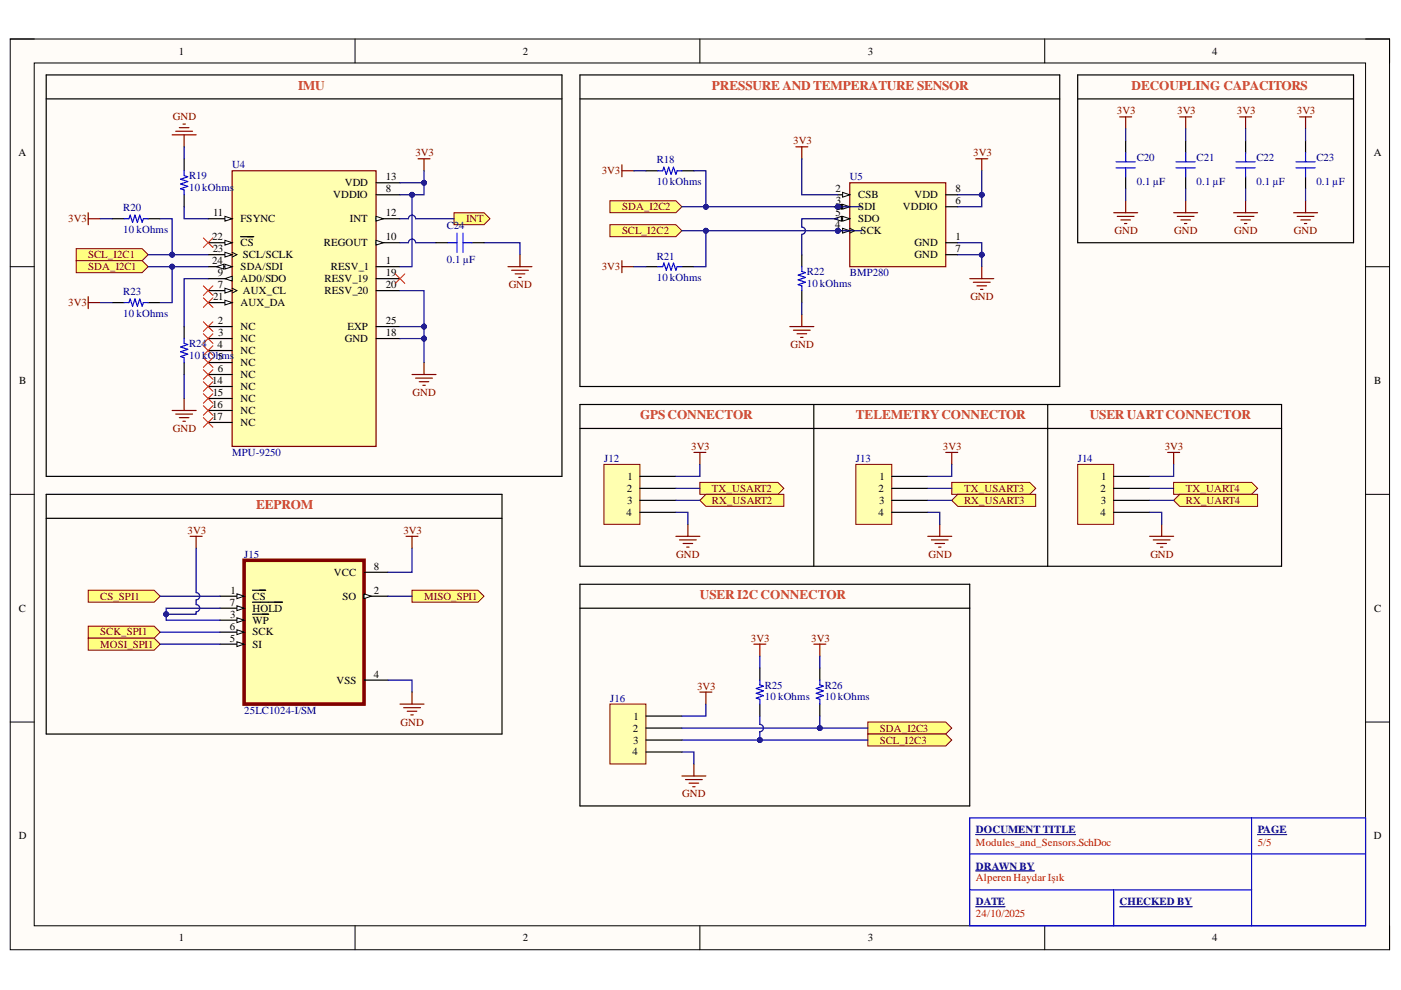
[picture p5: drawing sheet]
<svg xmlns="http://www.w3.org/2000/svg" width="297mm" height="210mm" viewBox="0 0 297 210" stroke-linecap="round" stroke-linejoin="round" font-family="sans-serif">
<path d="M2.2 8.3h292.4v193.1h-292.4z" fill-rule="evenodd" fill="#fffcf8"/>
<path d="M2.2 8.3h292.4v193.1h-292.4z" fill="none" stroke="#000" stroke-width=".21"/>
<path d="M7.3 13.4h282.2v182.9h-282.2z" fill-rule="evenodd" fill="#fffcf8"/>
<g fill="none" stroke="#000" stroke-width=".21">
<path d="M2.2 8.3h5.1M7.3 13.4h282.2v182.9h-282.2zM75.3 8.3v5M148.4 8.3v5M221.5 8.3v5.1M289.5 8.3h5.1v5.1M2.2 56.5h5.1M289.5 56.5h5.1M2.2 104.8h5.1M289.5 104.8h5.1M2.2 153.1h5.1M289.5 153.1h5.1"/>
<path d="M75.3 196.3v5.1M148.4 196.3v5.1M221.5 196.3v5.1M294.6 196.3v5.1"/>
</g>
<path d="M49.2 36.2h30.5v58.5h-30.5z" fill-rule="evenodd" fill="#ffffb0"/>
<path d="M49.2 36.2h30.5v58.5h-30.5z" fill="none" stroke="#800000" stroke-width=".25"/>
<path d="M44.1 46.4h5.1" fill="none" stroke="#000" stroke-width=".25"/>
<path d="M47.7 45.9l1.5 .5-1.5 .5z" fill="#f8fcff"/>
<path d="M47.7 45.9l1.5 .5-1.5 .5z" fill="none" stroke="#000" stroke-width=".21"/>
<path d="M44.1 51.5h5.1" fill="none" stroke="#000" stroke-width=".25"/>
<path d="M47.7 51l1.5 .5-1.5 .5z" fill="#f8fcff"/>
<path d="M47.7 51l1.5 .5-1.5 .5z" fill="none" stroke="#000" stroke-width=".21"/>
<path d="M44.1 54h5.1M51 50.2h2.8" fill="none" stroke="#000" stroke-width=".25"/>
<path d="M47.7 53.5l1.5 .5-1.5 .5z" fill="#f8fcff"/>
<path d="M47.7 53.5l1.5 .5-1.5 .5zM49.2 53.5l1 .5-1 .5" fill="none" stroke="#000" stroke-width=".21"/>
<path d="M44.1 56.5h5.1" fill="none" stroke="#000" stroke-width=".25"/>
<path d="M47.7 56l1.5 .5-1.5 .5z" fill="#f8fcff"/>
<path d="M47.7 56l1.5 .5-1.5 .5z" fill="none" stroke="#000" stroke-width=".21"/>
<path d="M45.9 56.5l1.5-.5v1z" fill="#f8fcff"/>
<path d="M45.9 56.5l1.5-.5v1z" fill="none" stroke="#000" stroke-width=".21"/>
<path d="M44.1 59.1h5.1" fill="none" stroke="#000" stroke-width=".25"/>
<path d="M47.7 59.1l1.5-.5v1z" fill="#f8fcff"/>
<path d="M47.7 59.1l1.5-.5v1z" fill="none" stroke="#000" stroke-width=".21"/>
<path d="M44.1 61.6h5.1" fill="none" stroke="#000" stroke-width=".25"/>
<path d="M47.7 61.1l1.5 .5-1.5 .5z" fill="#f8fcff"/>
<path d="M47.7 61.1l1.5 .5-1.5 .5zM49.2 61.1l1 .5-1 .5" fill="none" stroke="#000" stroke-width=".21"/>
<path d="M44.1 64.2h5.1" fill="none" stroke="#000" stroke-width=".25"/>
<path d="M47.7 63.7l1.5 .5-1.5 .5z" fill="#f8fcff"/>
<path d="M47.7 63.7l1.5 .5-1.5 .5z" fill="none" stroke="#000" stroke-width=".21"/>
<path d="M79.7 38.8h5.1M79.7 41.3h5.1M79.7 46.4h5.1M44.1 69.2h5.1M44.1 71.8h5.1M44.1 74.3h5.1M44.1 76.9h5.1M44.1 79.4h5.1M44.1 81.9h5.1M44.1 84.5h5.1M44.1 87h5.1M44.1 89.6h5.1" fill="none" stroke="#000" stroke-width=".25"/>
<path d="M79.7 45.9l1.6 .5-1.6 .5z" fill="#f8fcff"/>
<path d="M79.7 45.9l1.6 .5-1.6 .5z" fill="none" stroke="#000" stroke-width=".21"/>
<path d="M79.7 51.5h5.1" fill="none" stroke="#000" stroke-width=".25"/>
<path d="M79.7 51l1.6 .5-1.6 .5z" fill="#f8fcff"/>
<path d="M79.7 51l1.6 .5-1.6 .5z" fill="none" stroke="#000" stroke-width=".21"/>
<path d="M79.7 56.5h5.1M79.7 59.1h5.1M79.7 61.6h5.1M79.7 69.2h5.1M79.7 71.8h5.1" fill="none" stroke="#000" stroke-width=".25"/>
<circle cx="177.6" cy="43.8" r=".51" fill="#000080"/>
<circle cx="177.6" cy="43.8" r=".51" fill="none" stroke="#000080" stroke-width=".21"/>
<circle cx="177.6" cy="48.9" r=".51" fill="#000080"/>
<circle cx="177.6" cy="48.9" r=".51" fill="none" stroke="#000080" stroke-width=".21"/>
<path d="M180.2 38.8h20.3v17.7h-20.3z" fill-rule="evenodd" fill="#ffffb0"/>
<path d="M180.2 38.8h20.3v17.7h-20.3z" fill="none" stroke="#800000" stroke-width=".25"/>
<path d="M177.6 41.3h2.6" fill="none" stroke="#000" stroke-width=".25"/>
<path d="M178.6 40.8l1.6 .5-1.6 .5z" fill="#f8fcff"/>
<path d="M178.6 40.8l1.6 .5-1.6 .5z" fill="none" stroke="#000" stroke-width=".21"/>
<path d="M177.6 43.8h2.6" fill="none" stroke="#000" stroke-width=".25"/>
<path d="M178.6 43.3l1.6 .5-1.6 .5z" fill="#f8fcff"/>
<path d="M178.6 43.3l1.6 .5-1.6 .5z" fill="none" stroke="#000" stroke-width=".21"/>
<path d="M176.9 43.8l1.5-.5v1z" fill="#f8fcff"/>
<path d="M176.9 43.8l1.5-.5v1z" fill="none" stroke="#000" stroke-width=".21"/>
<circle cx="177.6" cy="43.8" r=".51" fill="#000080"/>
<circle cx="177.6" cy="43.8" r=".51" fill="none" stroke="#000080" stroke-width=".21"/>
<path d="M177.6 46.4h2.6" fill="none" stroke="#000" stroke-width=".25"/>
<path d="M178.6 45.9l1.6 .5-1.6 .5z" fill="#f8fcff"/>
<path d="M178.6 45.9l1.6 .5-1.6 .5z" fill="none" stroke="#000" stroke-width=".21"/>
<path d="M176.9 46.4l1.5-.5v1z" fill="#f8fcff"/>
<path d="M176.9 46.4l1.5-.5v1z" fill="none" stroke="#000" stroke-width=".21"/>
<path d="M177.6 48.9h2.6" fill="none" stroke="#000" stroke-width=".25"/>
<path d="M178.6 48.4l1.6 .5-1.6 .5z" fill="#f8fcff"/>
<path d="M178.6 48.4l1.6 .5-1.6 .5z" fill="none" stroke="#000" stroke-width=".21"/>
<circle cx="177.6" cy="48.9" r=".51" fill="#000080"/>
<circle cx="177.6" cy="48.9" r=".51" fill="none" stroke="#000080" stroke-width=".21"/>
<path d="M180.2 48.4l1 .5-1 .5" fill="none" stroke="#000" stroke-width=".21"/>
<path d="M200.5 41.3h2.6M200.5 43.8h2.6M200.5 51.5h2.6M200.5 54h2.6" fill="none" stroke="#000" stroke-width=".25"/>
<path d="M88.6 33.7h2.6M89.9 33.7v2.5M87.4 79.4h5M89.9 76.9v2.5M88.1 80.2h3.6M88.9 80.9h2M89.6 81.7h.6" fill="none" stroke="#800000" stroke-width=".25"/>
<path d="M96.3 45.1h6.3l1.3 1.3-1.3 1.2h-6.3z" fill-rule="evenodd" fill="#ffff80"/>
<path d="M96.3 45.1h6.3l1.3 1.3-1.3 1.2h-6.3z" fill="none" stroke="#800000" stroke-width=".21"/>
<path d="M83.8 58.1l2 2M85.8 58.1l-2 2" fill="none" stroke="#f00" stroke-width=".21"/>
<path d="M16.2 52.7h13.9l1.3 1.3-1.3 1.3h-13.9z" fill-rule="evenodd" fill="#ffff80"/>
<path d="M16.2 52.7h13.9l1.3 1.3-1.3 1.3h-13.9z" fill="none" stroke="#800000" stroke-width=".21"/>
<path d="M16.2 55.3h13.9l1.3 1.2-1.3 1.3h-13.9z" fill-rule="evenodd" fill="#ffff80"/>
<path d="M16.2 55.3h13.9l1.3 1.2-1.3 1.3h-13.9z" fill="none" stroke="#800000" stroke-width=".21"/>
<g fill="none" stroke="#800000" stroke-width=".25">
<path d="M36.5 28.6h5.1M37.3 27.8h3.5M38 27.1h2.1M38.8 26.3h.5M39 28.6v2.5M206.9 33.7h2.5M208.2 33.7v2.5M18.7 45.1v2.5M18.7 46.4h2.5M107.7 56.5h5.1M108.5 57.3h3.5M109.2 58.1h2.1"/>
<path d="M110 58.8h.5M110.2 54v2.5M205.6 59.1h5.1M206.4 59.8h3.5M208.2 56.5v2.6M18.7 62.9v2.5M18.7 64.2h2.5M207.1 60.6h2.1M207.9 61.4h.5M36.5 87h5.1M37.3 87.8h3.5M38 88.6h2.1"/>
<path d="M38.8 89.3h.5M39 84.5v2.5"/>
</g>
<g fill="none" stroke="#f00" stroke-width=".21">
<path d="M43.1 50.4l2 2.1M45.1 50.4l-2 2.1M43.1 60.6l2 2M43.1 63.1l2 2.1M43.1 68.2l2 2.1M43.1 70.8l2 2M43.1 73.3l2 2M43.1 75.9l2 2M43.1 78.4l2 2M45.1 60.6l-2 2M45.1 63.1l-2 2.1M45.1 68.2l-2 2.1"/>
<path d="M45.1 70.8l-2 2M45.1 73.3l-2 2M45.1 75.9l-2 2M45.1 78.4l-2 2M43.1 80.9l2 2.1M43.1 83.5l2 2M43.1 86l2 2M43.1 88.6l2 2M45.1 80.9l-2 2.1M45.1 83.5l-2 2M45.1 86l-2 2M45.1 88.6l-2 2"/>
</g>
<path d="M129.3 47.6h14l1.3 1.3-1.3 1.3h-14z" fill-rule="evenodd" fill="#ffff80"/>
<path d="M129.3 47.6h14l1.3 1.3-1.3 1.3h-14z" fill="none" stroke="#800000" stroke-width=".21"/>
<path d="M129.3 42.6h14l1.3 1.2-1.3 1.3h-14z" fill-rule="evenodd" fill="#ffff80"/>
<path d="M129.3 42.6h14l1.3 1.2-1.3 1.3h-14z" fill="none" stroke="#800000" stroke-width=".21"/>
<g fill="none" stroke="#800000" stroke-width=".25">
<path d="M131.9 34.9v2.6M131.9 36.2h2.5M168.7 31.1h2.6M170 31.1v2.6M237.4 24.8h2.5M238.7 24.8v2.5M250.1 24.8h2.6M251.4 24.8v2.5M262.8 24.8h2.6M264.1 24.8v2.5M275.5 24.8h2.6M276.8 24.8v2.5"/>
<path d="M131.9 55.3v2.5M131.9 56.5h2.5M236.1 45.1h5.1M236.9 45.9h3.5M237.6 46.6h2.1M238.4 47.4h.5M238.7 42.6v2.5M248.8 45.1h5.1M249.6 45.9h3.6M250.4 46.6h2M251.1 47.4h.5M251.4 42.6v2.5"/>
<path d="M261.5 45.1h5.1M262.3 45.9h3.6M263.1 46.6h2M263.8 47.4h.5M264.1 42.6v2.5M274.3 45.1h5.1M275 45.9h3.6M275.8 46.6h2M276.6 47.4h.5M276.8 42.6v2.5M167.5 69.2h5M168.2 70h3.6"/>
<path d="M169 70.8h2M169.7 71.5h.6M170 66.7v2.5"/>
</g>
<path d="M51.8 118.8h25.4v30.5h-25.4z" fill-rule="evenodd" fill="#ffffb0"/>
<path d="M51.8 118.8h25.4v30.5h-25.4z" fill="none" stroke="#800000" stroke-width=".76"/>
<path d="M46.7 126.4h5.1" fill="none" stroke="#000" stroke-width=".25"/>
<path d="M50.2 125.9l1.6 .5-1.6 .5z" fill="#f8fcff"/>
<path d="M50.2 125.9l1.6 .5-1.6 .5z" fill="none" stroke="#000" stroke-width=".21"/>
<path d="M46.7 129h5.1M53.5 125.1h2.8" fill="none" stroke="#000" stroke-width=".25"/>
<path d="M50.2 128.4l1.6 .6-1.6 .5z" fill="#f8fcff"/>
<path d="M50.2 128.4l1.6 .6-1.6 .5z" fill="none" stroke="#000" stroke-width=".21"/>
<path d="M46.7 131.5h5.1M53.5 127.7h6.4" fill="none" stroke="#000" stroke-width=".25"/>
<path d="M50.2 131l1.6 .5-1.6 .5z" fill="#f8fcff"/>
<path d="M50.2 131l1.6 .5-1.6 .5z" fill="none" stroke="#000" stroke-width=".21"/>
<path d="M46.7 134h5.1M53.5 130.2h3.5" fill="none" stroke="#000" stroke-width=".25"/>
<path d="M50.2 133.5l1.6 .5-1.6 .5z" fill="#f8fcff"/>
<path d="M50.2 133.5l1.6 .5-1.6 .5z" fill="none" stroke="#000" stroke-width=".21"/>
<path d="M46.7 136.6h5.1" fill="none" stroke="#000" stroke-width=".25"/>
<path d="M50.2 136.1l1.6 .5-1.6 .5z" fill="#f8fcff"/>
<path d="M50.2 136.1l1.6 .5-1.6 .5z" fill="none" stroke="#000" stroke-width=".21"/>
<path d="M77.2 121.3h5.1M77.2 126.4h5.1" fill="none" stroke="#000" stroke-width=".25"/>
<path d="M77.2 125.9l1.5 .5-1.5 .5z" fill="#f8fcff"/>
<path d="M77.2 125.9l1.5 .5-1.5 .5z" fill="none" stroke="#000" stroke-width=".21"/>
<path d="M77.2 144.2h5.1" fill="none" stroke="#000" stroke-width=".25"/>
<path d="M18.7 125.1h14l1.3 1.3-1.3 1.3h-14z" fill-rule="evenodd" fill="#ffff80"/>
<path d="M18.7 125.1h14l1.3 1.3-1.3 1.3h-14z" fill="none" stroke="#800000" stroke-width=".21"/>
<path d="M40.3 113.7h2.6M41.6 113.7v2.6M86.1 113.7h2.5M87.4 113.7v2.6" fill="none" stroke="#800000" stroke-width=".25"/>
<path d="M18.7 132.8h14l1.3 1.2-1.3 1.3h-14z" fill-rule="evenodd" fill="#ffff80"/>
<path d="M18.7 132.8h14l1.3 1.2-1.3 1.3h-14z" fill="none" stroke="#800000" stroke-width=".21"/>
<path d="M18.7 135.3h14l1.3 1.3-1.3 1.2h-14z" fill-rule="evenodd" fill="#ffff80"/>
<path d="M18.7 135.3h14l1.3 1.3-1.3 1.2h-14z" fill="none" stroke="#800000" stroke-width=".21"/>
<path d="M87.4 125.1h13.9l1.3 1.3-1.3 1.3h-13.9z" fill-rule="evenodd" fill="#ffff80"/>
<path d="M87.4 125.1h13.9l1.3 1.3-1.3 1.3h-13.9z" fill="none" stroke="#800000" stroke-width=".21"/>
<path d="M84.8 149.3h5.1M85.6 150h3.5M86.3 150.8h2.1M87.1 151.6h.5M87.4 146.7v2.6" fill="none" stroke="#800000" stroke-width=".25"/>
<path d="M228.5 98.5h7.6v12.7h-7.6z" fill-rule="evenodd" fill="#ffffb0"/>
<path d="M228.5 98.5h7.6v12.7h-7.6z" fill="none" stroke="#800000" stroke-width=".21"/>
<path d="M236.1 101h7.6M236.1 103.5h7.6M236.1 106.1h7.6M236.1 108.6h7.6" fill="none" stroke="#000" stroke-width=".25"/>
<path d="M247.6 95.9h2.5M248.8 95.9v2.6M243.7 113.7h5.1M244.5 114.5h3.6M245.3 115.2h2M246 116h.6M246.3 111.2v2.5" fill="none" stroke="#800000" stroke-width=".25"/>
<path d="M248.8 102.3h16.6l1.2 1.2-1.2 1.3h-16.6z" fill-rule="evenodd" fill="#ffff80"/>
<path d="M248.8 102.3h16.6l1.2 1.2-1.2 1.3h-16.6z" fill="none" stroke="#800000" stroke-width=".21"/>
<path d="M250.1 104.8h16.5v2.6h-16.5l-1.3-1.3z" fill-rule="evenodd" fill="#ffff80"/>
<path d="M250.1 104.8h16.5v2.6h-16.5l-1.3-1.3z" fill="none" stroke="#800000" stroke-width=".21"/>
<path d="M129.3 149.3h7.6v12.7h-7.6z" fill-rule="evenodd" fill="#ffffb0"/>
<path d="M129.3 149.3h7.6v12.7h-7.6z" fill="none" stroke="#800000" stroke-width=".21"/>
<path d="M136.9 151.8h7.7M136.9 154.4h7.7M136.9 156.9h7.7M136.9 159.4h7.7" fill="none" stroke="#000" stroke-width=".25"/>
<path d="M148.4 146.7h2.5M149.7 146.7v2.6M144.6 164.5h5.1M145.3 165.3h3.6M146.1 166h2M146.9 166.8h.5M147.1 162v2.5" fill="none" stroke="#800000" stroke-width=".25"/>
<path d="M184 153.1h16.5l1.3 1.3-1.3 1.2h-16.5z" fill-rule="evenodd" fill="#ffff80"/>
<path d="M184 153.1h16.5l1.3 1.3-1.3 1.2h-16.5z" fill="none" stroke="#800000" stroke-width=".21"/>
<path d="M184 155.6h16.5l1.3 1.3-1.3 1.3h-16.5z" fill-rule="evenodd" fill="#ffff80"/>
<path d="M184 155.6h16.5l1.3 1.3-1.3 1.3h-16.5z" fill="none" stroke="#800000" stroke-width=".21"/>
<path d="M9.8 15.9h109.3v85.1h-109.3zM123 15.9h101.7v66h-101.7zM228.5 15.9h58.5v35.6h-58.5zM9.8 21h109.3M123 21h101.7M228.5 21h58.5M9.8 104.8h96.6v50.8h-96.6zM9.8 109.9h96.6" fill="none" stroke="#000" stroke-width=".25"/>
<path d="M128 98.5h7.7v12.7h-7.7z" fill-rule="evenodd" fill="#ffffb0"/>
<path d="M128 98.5h7.7v12.7h-7.7z" fill="none" stroke="#800000" stroke-width=".21"/>
<path d="M135.7 101h7.6M135.7 103.5h7.6M135.7 106.1h7.6M135.7 108.6h7.6" fill="none" stroke="#000" stroke-width=".25"/>
<path d="M147.1 95.9h2.6M148.4 95.9v2.6M143.3 113.7h5.1M144.1 114.5h3.5M144.8 115.2h2.1M145.6 116h.5M145.8 111.2v2.5" fill="none" stroke="#800000" stroke-width=".25"/>
<path d="M148.4 102.3h16.5l1.3 1.2-1.3 1.3h-16.5z" fill-rule="evenodd" fill="#ffff80"/>
<path d="M148.4 102.3h16.5l1.3 1.2-1.3 1.3h-16.5z" fill="none" stroke="#800000" stroke-width=".21"/>
<path d="M148.4 106.1l1.3-1.3h16.5v2.6h-16.5z" fill-rule="evenodd" fill="#ffff80"/>
<path d="M148.4 106.1l1.3-1.3h16.5v2.6h-16.5z" fill="none" stroke="#800000" stroke-width=".21"/>
<path d="M181.5 98.5h7.6v12.7h-7.6z" fill-rule="evenodd" fill="#ffffb0"/>
<path d="M181.5 98.5h7.6v12.7h-7.6z" fill="none" stroke="#800000" stroke-width=".21"/>
<path d="M189.1 101h7.6M189.1 103.5h7.6M189.1 106.1h7.6M189.1 108.6h7.6" fill="none" stroke="#000" stroke-width=".25"/>
<path d="M200.5 95.9h2.6M201.8 95.9v2.6M196.7 113.7h5.1M197.5 114.5h3.5M198.2 115.2h2.1M199 116h.5M199.2 111.2v2.5" fill="none" stroke="#800000" stroke-width=".25"/>
<path d="M201.8 102.3h16.5l1.3 1.2-1.3 1.3h-16.5z" fill-rule="evenodd" fill="#ffff80"/>
<path d="M201.8 102.3h16.5l1.3 1.2-1.3 1.3h-16.5z" fill="none" stroke="#800000" stroke-width=".21"/>
<path d="M201.8 106.1l1.3-1.3h16.5v2.6h-16.5z" fill-rule="evenodd" fill="#ffff80"/>
<path d="M201.8 106.1l1.3-1.3h16.5v2.6h-16.5z" fill="none" stroke="#800000" stroke-width=".21"/>
<g fill="none" stroke="#000" stroke-width=".25">
<path d="M39 33.7v2.5M136.9 36.2h2.6M144.6 36.2h2.5M238.7 29.9v2.5M238.7 37.5v2.5M251.4 29.9v2.5M251.4 37.5v2.5M264.1 29.9v2.5M264.1 37.5v2.5M276.8 29.9v2.5M276.8 37.5v2.5M23.8 46.4h2.5"/>
<path d="M31.4 46.4h2.6M39 41.3v2.5M136.9 56.5h2.6M144.6 56.5h2.5M170 54v2.5M23.8 64.2h2.5M31.4 64.2h2.6M39 69.2v2.6M39 76.9v2.5M170 61.6v2.6M123 85.8h148.7v34.3h-148.7zM123 90.8h148.7"/>
<path d="M172.5 85.8v34.3M222.1 85.8v34.3M123 123.9h82.6v47h-82.6zM123 129h82.6M161.1 141.7v2.5M161.1 149.3v2.5M173.8 141.7v2.5M173.8 149.3v2.5"/>
</g>
<path d="M159.8 136.6h2.6M161.1 136.6v2.5M172.5 136.6h2.6M173.8 136.6v2.5" fill="none" stroke="#800000" stroke-width=".25"/>
<g fill="none" stroke="#00f" stroke-width=".25">
<path d="M39 36.2v1l.8 .3-1.5 .5 1.5 .5-1.5 .5 1.5 .5-1.5 .5 .7 .3v1M139.5 36.2h1l.3-.7 .5 1.5 .5-1.5 .5 1.5 .5-1.5 .5 1.5 .3-.8h1M236.6 34.3h4.1M236.6 35.6h4.1M238.7 32.4v1.9M238.7 35.6v1.9M249.3 34.3h4.1M249.3 35.6h4.1M251.4 32.4v1.9M251.4 35.6v1.9M262.1 34.3h4M262.1 35.6h4"/>
<path d="M264.1 32.4v1.9M264.1 35.6v1.9M274.8 34.3h4M274.8 35.6h4M276.8 32.4v1.9M276.8 35.6v1.9M26.3 46.4h1l.3-.8 .5 1.5 .5-1.5 .5 1.5 .5-1.5 .5 1.5 .3-.7h1M139.5 56.5h1l.3-.7 .5 1.5 .5-1.5 .5 1.5 .5-1.5 .5 1.5 .3-.8h1M170 56.5v1.1l.8 .2-1.6 .5 1.6 .5-1.6 .5 1.6 .5-1.6 .6 .8 .2v1M26.3 64.2h1l.3-.8 .5 1.5 .5-1.5 .5 1.5 .5-1.5 .5 1.5 .3-.7h1M39 71.8v1l.8 .3-1.5 .5 1.5 .5-1.5 .5 1.5 .5-1.5 .5 .7 .3v1M161.1 144.2v1l.8 .3-1.6 .5 1.6 .5-1.6 .5 1.6 .5-1.6 .5 .8 .3v1"/>
<path d="M173.8 144.2v1l.8 .3-1.5 .5 1.5 .5-1.5 .5 1.5 .5-1.5 .5 .7 .3v1M205.6 173.4h83.9v22.9h-83.9zM265.4 173.4v22.9M205.6 188.7h59.8M205.6 181h83.9M236.1 188.7v7.6"/>
</g>
<path d="M276.8 27.3v2.6M21.2 46.4h2.6M31.4 56.5h12.7M21.2 64.2h2.6M206.9 176.9h21.1M266.6 176.9h6.2M206.9 184.6h12.4M206.9 192.2h6.2M237.4 192.2h15.4" fill="none" stroke="#000080" stroke-width=".25"/>
<circle cx="36.5" cy="56.5" r=".51" fill="#000080"/>
<circle cx="36.5" cy="56.5" r=".51" fill="none" stroke="#000080" stroke-width=".21"/>
<path d="M31.4 54h12.7" fill="none" stroke="#000080" stroke-width=".25"/>
<circle cx="36.5" cy="54" r=".51" fill="#000080"/>
<circle cx="36.5" cy="54" r=".51" fill="none" stroke="#000080" stroke-width=".21"/>
<path d="M36.5 56.5v7.7h-2.5M34 136.6h12.7M34 134h12.7M34 126.4h12.7" fill="none" stroke="#000080" stroke-width=".25"/>
<circle cx="36.5" cy="56.5" r=".51" fill="#000080"/>
<circle cx="36.5" cy="56.5" r=".51" fill="none" stroke="#000080" stroke-width=".21"/>
<path d="M34 46.4h2.5v7.6" fill="none" stroke="#000080" stroke-width=".25"/>
<circle cx="36.5" cy="54" r=".51" fill="#000080"/>
<circle cx="36.5" cy="54" r=".51" fill="none" stroke="#000080" stroke-width=".21"/>
<path d="M46.7 129h-11.5v2.5h11.5" fill="none" stroke="#000080" stroke-width=".25"/>
<circle cx="35.2" cy="130.2" r=".51" fill="#000080"/>
<circle cx="35.2" cy="130.2" r=".51" fill="none" stroke="#000080" stroke-width=".21"/>
<path d="M41.6 116.3v9.3a.76 .76 0 0 1 .7 .8 .76 .76 0 0 1-.7 .8v1a.76 .76 0 0 1 .7 .8 .76 .76 0 0 1-.7 .7v.5h-6.4" fill="none" stroke="#000080" stroke-width=".25"/>
<circle cx="35.2" cy="130.2" r=".51" fill="#000080"/>
<circle cx="35.2" cy="130.2" r=".51" fill="none" stroke="#000080" stroke-width=".21"/>
<path d="M39 43.8v2.6h5.1M44.1 59.1h-5.1v10.1M84.8 71.8h5.1v5.1M87.4 116.3v5h-5.1M82.3 126.4h5.1M82.3 144.2h5.1v2.5" fill="none" stroke="#000080" stroke-width=".25"/>
<circle cx="89.9" cy="71.8" r=".51" fill="#000080"/>
<circle cx="89.9" cy="71.8" r=".51" fill="none" stroke="#000080" stroke-width=".21"/>
<path d="M84.8 61.6h5.1v10.2" fill="none" stroke="#000080" stroke-width=".25"/>
<circle cx="89.9" cy="71.8" r=".51" fill="#000080"/>
<circle cx="89.9" cy="71.8" r=".51" fill="none" stroke="#000080" stroke-width=".21"/>
<circle cx="89.9" cy="69.2" r=".51" fill="#000080"/>
<circle cx="89.9" cy="69.2" r=".51" fill="none" stroke="#000080" stroke-width=".21"/>
<path d="M84.8 41.3h2.6v15.2h-2.6" fill="none" stroke="#000080" stroke-width=".25"/>
<circle cx="87.4" cy="41.3" r=".51" fill="#000080"/>
<circle cx="87.4" cy="41.3" r=".51" fill="none" stroke="#000080" stroke-width=".21"/>
<path d="M89.9 36.2v2.6h-5.1M84.8 51.5h1.8a.76 .76 0 0 1 .8-.8 .76 .76 0 0 1 .7 .8h4.3M84.8 46.4h1.8a.76 .76 0 0 1 .8-.8 .76 .76 0 0 1 .7 .8h8.2" fill="none" stroke="#000080" stroke-width=".25"/>
<circle cx="89.9" cy="38.8" r=".51" fill="#000080"/>
<circle cx="89.9" cy="38.8" r=".51" fill="none" stroke="#000080" stroke-width=".21"/>
<path d="M89.9 38.8v2.5h-2.5" fill="none" stroke="#000080" stroke-width=".25"/>
<circle cx="89.9" cy="38.8" r=".51" fill="#000080"/>
<circle cx="89.9" cy="38.8" r=".51" fill="none" stroke="#000080" stroke-width=".21"/>
<circle cx="87.4" cy="41.3" r=".51" fill="#000080"/>
<circle cx="87.4" cy="41.3" r=".51" fill="none" stroke="#000080" stroke-width=".21"/>
<path d="M134.4 36.2h2.5M102.6 51.5h7.6v2.5M134.4 56.5h2.5M148.4 98.5v2.5h-5.1M143.3 108.6h2.5v2.6M143.3 106.1h5.1M143.3 103.5h5.1M144.6 159.4h2.5v2.6M144.6 156.9h39.4" fill="none" stroke="#000080" stroke-width=".25"/>
<circle cx="161.1" cy="156.9" r=".51" fill="#000080"/>
<circle cx="161.1" cy="156.9" r=".51" fill="none" stroke="#000080" stroke-width=".21"/>
<path d="M144.6 154.4h39.4" fill="none" stroke="#000080" stroke-width=".25"/>
<circle cx="173.8" cy="154.4" r=".51" fill="#000080"/>
<circle cx="173.8" cy="154.4" r=".51" fill="none" stroke="#000080" stroke-width=".21"/>
<path d="M144.6 48.9h38.1M149.7 149.3v2.5h-5.1" fill="none" stroke="#000080" stroke-width=".25"/>
<circle cx="149.7" cy="48.9" r=".51" fill="#000080"/>
<circle cx="149.7" cy="48.9" r=".51" fill="none" stroke="#000080" stroke-width=".21"/>
<circle cx="177.6" cy="48.9" r=".51" fill="#000080"/>
<circle cx="177.6" cy="48.9" r=".51" fill="none" stroke="#000080" stroke-width=".21"/>
<path d="M144.6 43.8h38.1" fill="none" stroke="#000080" stroke-width=".25"/>
<circle cx="149.7" cy="43.8" r=".51" fill="#000080"/>
<circle cx="149.7" cy="43.8" r=".51" fill="none" stroke="#000080" stroke-width=".21"/>
<circle cx="177.6" cy="43.8" r=".51" fill="#000080"/>
<circle cx="177.6" cy="43.8" r=".51" fill="none" stroke="#000080" stroke-width=".21"/>
<path d="M149.7 48.9v7.6h-2.6" fill="none" stroke="#000080" stroke-width=".25"/>
<circle cx="149.7" cy="48.9" r=".51" fill="#000080"/>
<circle cx="149.7" cy="48.9" r=".51" fill="none" stroke="#000080" stroke-width=".21"/>
<path d="M147.1 36.2h2.6v7.6" fill="none" stroke="#000080" stroke-width=".25"/>
<circle cx="149.7" cy="43.8" r=".51" fill="#000080"/>
<circle cx="149.7" cy="43.8" r=".51" fill="none" stroke="#000080" stroke-width=".21"/>
<path d="M170 33.7v7.6h7.6M170 48.2a.76 .76 0 0 1 .8 .7 .76 .76 0 0 1-.8 .8v4.3M177.6 46.4h-7.6v1.8M203.1 54h5.1v2.5M201.8 98.5v2.5h-5.1M196.7 108.6h2.5v2.6M196.7 106.1h5.1M196.7 103.5h5.1" fill="none" stroke="#000080" stroke-width=".25"/>
<circle cx="208.1" cy="54" r=".51" fill="#000080"/>
<circle cx="208.1" cy="54" r=".51" fill="none" stroke="#000080" stroke-width=".21"/>
<path d="M203.1 51.5h5.1v2.5" fill="none" stroke="#000080" stroke-width=".25"/>
<circle cx="208.1" cy="54" r=".51" fill="#000080"/>
<circle cx="208.1" cy="54" r=".51" fill="none" stroke="#000080" stroke-width=".21"/>
<path d="M208.2 36.2v7.6h-5.1" fill="none" stroke="#000080" stroke-width=".25"/>
<circle cx="208.1" cy="41.3" r=".51" fill="#000080"/>
<circle cx="208.1" cy="41.3" r=".51" fill="none" stroke="#000080" stroke-width=".21"/>
<path d="M203.1 41.3h5.1" fill="none" stroke="#000080" stroke-width=".25"/>
<circle cx="208.1" cy="41.3" r=".51" fill="#000080"/>
<circle cx="208.1" cy="41.3" r=".51" fill="none" stroke="#000080" stroke-width=".21"/>
<path d="M39 31.1v2.6M39 79.4v5.1M248.8 98.5v2.5h-5.1M243.7 108.6h2.6v2.6M243.7 106.1h5.1M243.7 103.5h5.1M161.1 151.8v1.8a.76 .76 0 0 1 .8 .8 .76 .76 0 0 1-.8 .7v1.8" fill="none" stroke="#000080" stroke-width=".25"/>
<circle cx="161.1" cy="156.9" r=".51" fill="#000080"/>
<circle cx="161.1" cy="156.9" r=".51" fill="none" stroke="#000080" stroke-width=".21"/>
<path d="M170 64.2v2.5M161.1 139.1v2.6M173.8 151.8v2.6" fill="none" stroke="#000080" stroke-width=".25"/>
<circle cx="173.8" cy="154.4" r=".51" fill="#000080"/>
<circle cx="173.8" cy="154.4" r=".51" fill="none" stroke="#000080" stroke-width=".21"/>
<path d="M238.7 27.3v2.6M251.4 27.3v2.6M264.1 27.3v2.6M238.7 40v2.6M251.4 40v2.6M264.1 40v2.6M276.8 40v2.6M84.8 69.2h5.1M173.8 139.1v2.6" fill="none" stroke="#000080" stroke-width=".25"/>
<path d="M92.4 51.5h2.6M100.1 51.5h2.5" fill="none" stroke="#000" stroke-width=".25"/>
<path d="M95 51.5h1.9M96.9 49.4v4.1M98.2 51.5h1.9M98.2 49.4v4.1" fill="none" stroke="#00f" stroke-width=".25"/>
<circle cx="89.9" cy="69.2" r=".51" fill="#000080"/>
<circle cx="89.9" cy="69.2" r=".51" fill="none" stroke="#000080" stroke-width=".21"/>
<g font-size="2.8" fill="#cc4125">
<text x="63.2" y="19.1">IMU</text>
<text x="150.9" y="19.1">PRESSURE AND TEMPERATURE SENSOR</text>
<text x="239.9" y="19.1">DECOUPLING CAPACITORS</text>
<text x="135.7" y="88.9">GPSCONNECTOR</text>
<text x="181.5" y="88.9">TELEMETRYCONNECTOR</text>
<text x="231" y="88.9">USER UARTCONNECTOR</text>
<text x="54.3" y="108">EEPROM</text>
<text x="148.4" y="127">USER I2CCONNECTOR</text>
</g>
<g font-size="2.3">
<text x="37.9" y="11.6">1</text>
<text x="110.8" y="11.6">2</text>
<text x="184" y="11.6">3</text>
<text x="257" y="11.6">4</text>
<text x="3.9" y="33.1">A</text>
<text x="291.3" y="33.1">A</text>
<text x="73.1" y="39.5">VDD</text>
<text x="81.8" y="38.2">13</text>
<text x="81.8" y="40.7">8</text>
<text x="177.1" y="40.7">2</text>
<text x="202.6" y="40.7">8</text>
<text x="45.2" y="45.8">11</text>
<text x="51" y="47.1">FSYNC</text>
<text x="70.6" y="42">VDDIO</text>
<text x="74.2" y="47.1">INT</text>
<text x="81.8" y="45.8">12</text>
<text x="177.1" y="45.8">5</text>
<text x="177.2" y="43.3">3</text>
<text x="182" y="42">CSB</text>
<text x="182" y="44.5">SDI</text>
<text x="182" y="47.1">SDO</text>
<text x="191.4" y="44.5">VDDIO</text>
<text x="193.9" y="42">VDD</text>
<text x="202.6" y="43.3">6</text>
<text x="45" y="51">22</text>
<text x="45.1" y="53.5">23</text>
<text x="51" y="52.2">CS</text>
<text x="68.7" y="52.2">REGOUT</text>
<text x="81.8" y="51">10</text>
<text x="177.1" y="48.3">4</text>
<text x="182.5" y="49.7">SCK</text>
<text x="193.9" y="52.2">GND</text>
<text x="202.6" y="51">1</text>
<text x="202.6" y="53.5">7</text>
<text x="45" y="56">24</text>
<text x="46.2" y="58.6">9</text>
<text x="51" y="57.3">SDA/SDI</text>
<text x="51" y="59.8">AD0/SDO</text>
<text x="51.5" y="54.8">SCL/SCLK</text>
<text x="68.8" y="59.8">RESV_19</text>
<text x="70.1" y="57.3">RESV_1</text>
<text x="81.8" y="56">1</text>
<text x="81.8" y="58.6">19</text>
<text x="193.9" y="54.8">GND</text>
<text x="45.2" y="63.6">21</text>
<text x="46.2" y="61.1">7</text>
<text x="51" y="64.9">AUX_DA</text>
<text x="51.5" y="62.4">AUX_CL</text>
<text x="68.8" y="62.4">RESV_20</text>
<text x="81.8" y="61.1">20</text>
<text x="46.2" y="68.7">2</text>
<text x="46.3" y="71.3">3</text>
<text x="51" y="70">NC</text>
<text x="73.7" y="70">EXP</text>
<text x="81.8" y="68.7">25</text>
<text x="81.8" y="71.3">18</text>
<text x="46.1" y="73.8">4</text>
<text x="51" y="72.5">NC</text>
<text x="51" y="75.1">NC</text>
<text x="51" y="77.6">NC</text>
<text x="73.1" y="72.5">GND</text>
<text x="4.1" y="81.4">B</text>
<text x="45" y="81.4">14</text>
<text x="45.1" y="83.9">15</text>
<text x="46.2" y="78.9">6</text>
<text x="51" y="80.1">NC</text>
<text x="51" y="82.7">NC</text>
<text x="291.4" y="81.4">B</text>
<text x="45" y="86.5">16</text>
<text x="45" y="89">17</text>
<text x="51" y="85.2">NC</text>
<text x="51" y="87.7">NC</text>
<text x="51" y="90.3">NC</text>
<text x="133.1" y="101.8">1</text>
<text x="186.5" y="101.8">1</text>
<text x="233.5" y="101.8">1</text>
<text x="132.9" y="104.3">2</text>
<text x="133" y="106.8">3</text>
<text x="186.3" y="104.3">2</text>
<text x="186.4" y="106.8">3</text>
<text x="233.3" y="104.3">2</text>
<text x="233.4" y="106.8">3</text>
<text x="132.8" y="109.4">4</text>
<text x="186.3" y="109.4">4</text>
<text x="233.3" y="109.4">4</text>
<text x="48.9" y="125.9">1</text>
<text x="70.8" y="122.1">VCC</text>
<text x="79.3" y="120.8">8</text>
<text x="79.3" y="125.9">2</text>
<text x="4" y="129.7">C</text>
<text x="48.7" y="128.4">7</text>
<text x="48.8" y="130.9">3</text>
<text x="53.6" y="127.1">CS</text>
<text x="53.6" y="129.7">HOLD</text>
<text x="72.6" y="127.1">SO</text>
<text x="291.4" y="129.7">C</text>
<text x="48.7" y="133.5">6</text>
<text x="48.7" y="136.1">5</text>
<text x="53.6" y="132.2">WP</text>
<text x="53.6" y="134.7">SCK</text>
<text x="53.6" y="137.4">SI</text>
<text x="79.3" y="143.7">4</text>
<text x="71.3" y="145">VSS</text>
<text x="134.2" y="155.1">2</text>
<text x="134.3" y="152.6">1</text>
<text x="134.1" y="160.2">4</text>
<text x="134.3" y="157.6">3</text>
<text x="4" y="177.9">D</text>
<text x="291.3" y="177.9">D</text>
<text x="37.9" y="199.6">1</text>
<text x="110.8" y="199.6">2</text>
<text x="184" y="199.6">3</text>
<text x="257" y="199.6">4</text>
</g>
<g font-size="2.3" fill="#800000">
<text x="36.6" y="25.5">GND</text>
<text x="236.8" y="24.3">3V3</text>
<text x="249.6" y="24.3">3V3</text>
<text x="262.3" y="24.3">3V3</text>
<text x="274.9" y="24.3">3V3</text>
<text x="88.1" y="33.1">3V3</text>
<text x="168.2" y="30.6">3V3</text>
<text x="206.3" y="33.1">3V3</text>
<text x="127.6" y="36.9">3V3</text>
<text x="14.5" y="47.1">3V3</text>
<text x="98.8" y="47.1">INT</text>
<text x="131.9" y="44.5">SDA_I2C2</text>
<text x="131.9" y="49.7">SCL_I2C2</text>
<text x="236.3" y="49.7">GND</text>
<text x="249" y="49.7">GND</text>
<text x="261.7" y="49.7">GND</text>
<text x="274.4" y="49.7">GND</text>
<text x="18.7" y="54.8">SCL_I2C1</text>
<text x="18.7" y="57.3">SDA_I2C1</text>
<text x="127.6" y="57.3">3V3</text>
<text x="14.5" y="64.9">3V3</text>
<text x="107.9" y="61.1">GND</text>
<text x="205.7" y="63.6">GND</text>
<text x="167.6" y="73.8">GND</text>
<text x="87.5" y="83.9">GND</text>
<text x="36.6" y="91.5">GND</text>
<text x="146.5" y="95.4">3V3</text>
<text x="199.9" y="95.4">3V3</text>
<text x="246.9" y="95.4">3V3</text>
<text x="150.9" y="104.3">TX_USART2</text>
<text x="150.9" y="106.8">RX_USART2</text>
<text x="204.4" y="104.3">TX_USART3</text>
<text x="204.4" y="106.8">RX_USART3</text>
<text x="251.4" y="104.3">TX_UART4</text>
<text x="251.4" y="106.8">RX_UART4</text>
<text x="39.8" y="113.2">3V3</text>
<text x="85.5" y="113.2">3V3</text>
<text x="143.4" y="118.3">GND</text>
<text x="196.9" y="118.3">GND</text>
<text x="243.9" y="118.3">GND</text>
<text x="21.2" y="127.1">CS_SPI1</text>
<text x="89.9" y="127.1">MISO_SPI1</text>
<text x="21.2" y="134.7">SCK_SPI1</text>
<text x="21.2" y="137.4">MOSI_SPI1</text>
<text x="159.2" y="136.1">3V3</text>
<text x="172" y="136.1">3V3</text>
<text x="147.8" y="146.2">3V3</text>
<text x="84.9" y="153.8">GND</text>
<text x="186.5" y="155.1">SDA_I2C3</text>
<text x="186.5" y="157.6">SCL_I2C3</text>
<text x="144.7" y="169.1">GND</text>
</g>
<g font-size="2.3" fill="#000080">
<text x="49.2" y="35.7">U4</text>
<text x="139.2" y="34.7">R18</text>
<text x="241" y="34.1">C20</text>
<text x="253.7" y="34.1">C21</text>
<text x="266.4" y="34.1">C22</text>
<text x="279.1" y="34.1">C23</text>
<text x="40.1" y="40.5">10 kOhms</text>
<text x="40.1" y="38">R19</text>
<text x="139.2" y="39.2">10 kOhms</text>
<text x="180.2" y="38.2">U5</text>
<text x="241" y="39.2">0.1 µF</text>
<text x="253.7" y="39.2">0.1 µF</text>
<text x="266.4" y="39.2">0.1 µF</text>
<text x="279.1" y="39.2">0.1 µF</text>
<text x="26.1" y="44.8">R20</text>
<text x="26.1" y="49.4">10 kOhms</text>
<text x="94.7" y="48.6">C24</text>
<text x="94.7" y="55.8">0.1 µF</text>
<text x="139.2" y="59.6">10 kOhms</text>
<text x="139.2" y="55">R21</text>
<text x="171.1" y="58.3">R22</text>
<text x="180.2" y="58.6">BMP280</text>
<text x="26.1" y="62.6">R23</text>
<text x="171.1" y="60.9">10 kOhms</text>
<text x="26.1" y="67.2">10 kOhms</text>
<text x="40.1" y="76.1">10 kOh5ms</text>
<text x="40.1" y="73.5">R24</text>
<text x="49.2" y="96.7">MPU-9250</text>
<text x="128.1" y="98">J12</text>
<text x="181.5" y="98">J13</text>
<text x="228.5" y="98">J14</text>
<text x="51.8" y="118.3">J15</text>
<text x="129.4" y="148.8">J16</text>
<text x="162.2" y="148.5">10 kOhms</text>
<text x="162.2" y="146">R25</text>
<text x="174.9" y="148.5">10 kOhms</text>
<text x="174.9" y="146">R26</text>
<text x="51.8" y="151.3">25LC1024-I/SM</text>
<text x="206.9" y="176.7">DOCUMENT TITLE</text>
<text x="266.7" y="176.7">PAGE</text>
<text x="206.9" y="184.4">DRAWN BY</text>
<text x="206.9" y="192">DATE</text>
<text x="237.4" y="192">CHECKED BY</text>
</g>
<g font-size="2.3" fill="#c00">
<text x="206.9" y="179.3">Modules_and_Sensors.SchDoc</text>
<text x="266.7" y="179.3">5/5</text>
<text x="206.9" y="186.9">Alperen Haydar Işık</text>
<text x="206.9" y="194.5">24/10/2025</text>
</g>
</svg>
